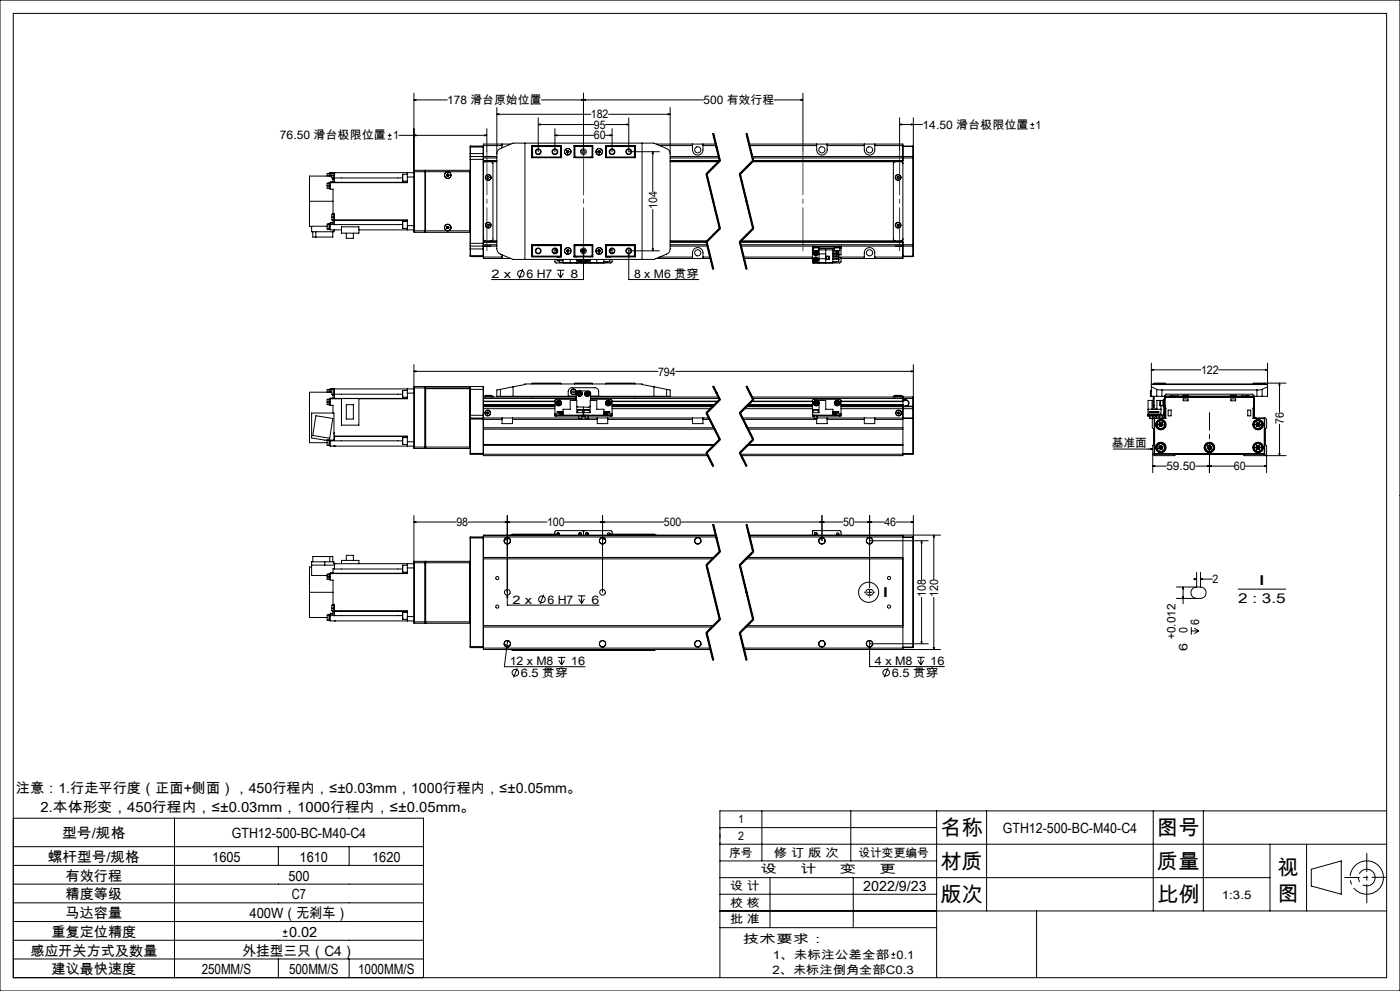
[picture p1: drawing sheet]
<svg xmlns="http://www.w3.org/2000/svg" width="420mm" height="297mm" viewBox="0 0 420 297" stroke-linecap="round" stroke-linejoin="round" font-family="sans-serif">
<g fill="none" stroke="#000" stroke-width=".3">
<path d="M0 0h420v297h-420zM4 4h412v289h-412zM124.2 29.9l.6-.1v.3zM124.2 29.9h10M124.2 27.9v41.3M146 38.6v6.9M149 34.3l.6-.2v.3zM149 32.2v42.4l.3 .9 .5 .5 4.1 1.7h42.3l4.4-1.9 .4-1.2v-42.4M149 34.3h28.2M161.5 37.3l.6-.2v.4zM161.5 37.3h16.6M161.5 35.3v10.2"/>
<path d="M166.5 38.6v6.9M174.4 29.8l.6 .1-.6 .2zM175 29.9l.6-.1v.3zM175 27.9v17.6M181.6 37.3h7M182.6 34.3h18.4M183.6 38.6v6.9M188 37.1l.6 .2-.6 .2zM188.6 35.3v10.2h9.2M200.4 34.1l.6 .2-.6 .1zM211.1 29.9h-48.6M214 40l2 8.2"/>
<path d="M214.1 40l2 8.1M224 40l2 8.2-4 4 4 16.3-4 4 2 8.1M224.1 40l2 8.1M232.3 29.9h8.6M240.3 29.8l.6 .1-.6 .2zM240.9 27.9v17.6M269.9 37.3l.6-.2v.4zM269.9 37.3h6.9M269.9 35.3v10.2M273.4 37.1l.6 .2-.6 .2zM274 35.3v11.8M309.1 38.4h1.2"/>
<path d="M309.1 37.3h1.2M309.7 36.8v1.1M98.1 55.7v.8h.8M98.1 55.7h1M98.7 54.9h-.6v.8M98.7 52h-.6v.8M98.9 54.8v1.7h.2M98.9 51.9v.9M99.1 54.6v.1M99.1 54.8h-.4v1.7M99.1 51.9h-.4v.9M99.1 54.7v2h.8v7.3"/>
<path d="M99.1 54.6h23.1M99.6 52.8h-6.7v7.5M99.6 52.6v.8h.5M99.6 52.6h.7M99.9 53.8v.7l-.8 .1M99.9 53.4v.4M99.9 51.7v.1M99.9 53.8h.4M100.1 51.7v1.7h.2M100.1 51.8h-.5v.8M100.3 54.6h.1M100.3 53.3v1.3"/>
<path d="M100.3 51.7v1.6M100.3 51.7h.1M100.3 53.3h20.5M116.3 41.7h1.2M116.3 40.6h1.2M116.9 40v1.1M119.7 40.6h26.3M120.8 52.2v2.1M120.8 52.2h1.4M120.8 54.3h1.4M122.2 51.7v1.4M122.2 53.1v1.6h-23.1"/>
<path d="M122.2 53.1h2M124.2 40.6l.6-.2v.3zM124.2 51.7h-25.1v1.1M124.3 51v18.6M124.3 51l-.1 .5h16.8M124.3 51h3.2M127.5 51v18.6M127.5 51l.1 .1M127.6 51.1v18.4M127.6 51.1h.1M134 52.3l.1 .4M134.1 52.7l.3 .1"/>
<path d="M134.3 52.1l.3 .2M134.3 52.1l-.3 .2M134.6 52.3l.1 .3M134.7 52.6l-.3 .2M141 51.5v-.5h-13.4v18.6M141 51.5v17.7M141 51.1h.1M141 47v.8M141 46v1M141 47.8v25.1M141 47.8h4M141 46h4"/>
<path d="M141 44.1h4M141.1 46.9v26.9M141.1 43.8v3.1M141.1 43.8l-.1 2.2M141.1 46.9h7.9M141.1 43.8h3.9M141.1 46.9l-.1 .1M145 46.9v26.9M145 43.8v3.1M145 46.9v.1M145 43.8h.1M145 46.9h.1"/>
<path d="M145 47v.8M145 47.8v25.1M145 48.1h4M145 43.6h5.6M145 47.3h4M145.5 40.4l.5 .2-.5 .1zM145.5 46.9h1.7M146.3 52.9h.3l.2 .3-.2 .3h-.3l-.1-.3zM147.3 48.5l.6 .4v22.8l-.2 .3-.4 .2M149 48.5h-3.4l-.4 .1-.2 .4M149 46.1l.3-.9 .5-.5 4.1-1.8h42.3l4.1 1.8 .5 .5 .2 .9M150.6 43.2v1.1"/>
<path d="M153.2 43.2h-8.2v3.7M157.5 42.9v34.8M159.5 43.7h8.9v3.6h-8.9zM159.5 46.9h.1M159.6 43.8v3.5M159.6 43.8h8.8M159.6 43.8l.2 .1M159.8 43.9h8.4M159.8 43.9v3.2M159.8 47.1l-.2 .1h8.8M159.8 47.1h8.4M166.5 40.6l.6-.2v.3z"/>
<path d="M166.5 40.6h11.6M168.2 43.9v3.2M168.2 43.9l.1-.1v3.4l-.1-.1M170 45.6l.3 .2M170 45.3v.3M170.3 45.2l.3 .1M170.3 45.2l-.3 .1M170.6 45.3v.3M170.6 45.6l-.3 .2M172.2 43.7l.1 .1M172.2 43.7h5.6v3.6h-5.6zM172.2 43.8h5.6"/>
<path d="M172.2 47.2h5.6M172.3 43.8v3.4l.2-.1M172.3 43.8l.2 .1M172.5 43.9h5.1M172.5 43.9v3.2M172.5 47.1h5.1M177.6 43.9l.2-.1v3.4l-.2-.1M177.6 43.9v3.2M179.5 45.6l.2 .2M179.5 45.3v.3M179.8 45.2l.3 .1M179.8 45.2l-.3 .1"/>
<path d="M180.1 45.3v.3M180.1 45.6l-.4 .2M181.6 40.6h2M181.7 43.7h8.9v3.6h-8.9zM181.7 43.8h8.8M181.9 43.9l-.1-.1v3.4l.1-.1M181.9 43.9h8.4M181.9 43.9v3.2M181.9 47.1h8.4M182.3 43.7v.1M183 40.4l.6 .2-.6 .1zM190.3 43.9v3.2"/>
<path d="M190.3 47.1l.2 .1h-8.8M190.5 43.8v3.5M190.5 46.9h.1M190.5 43.8l-.2 .1M192.6 42.9v34.8M195.8 45.5l.2 .6h-.3zM195.8 45.5v11.9M196.8 43.2h17.9M197.9 43.6h9.9M201 48.5h14.7M201 46.9h14.6M201 48.1h14.9"/>
<path d="M201 47.3h14.7M207.8 43.2a3.2 3.2 0 0 0 .4 2.8 1.56 1.56 0 0 0 1.7 .4 1.56 1.56 0 0 0 1-1.5v-1.7M210.9 43.6h3.9M211.8 52.2l4 16.3M212.1 52.1l4 16.3M213.8 40l2 8.2M215.8 48l-4 4M216 48.2l-4 4 4 16.3-4 4 2 8.1M216.1 48.3l-4 4M221.8 52.2l4 16.3M222.1 52.1l4 16.3M223.8 40l2 8.2"/>
<path d="M224.7 43.2h46.2v34.3h-18.6M224.8 43.6h20.2M225.6 48.5h44.7l.6 .5M225.6 46.9h48.3M225.7 47.3h48.2M225.8 48l-4 4M225.9 48.1h45M226.1 48.3l-4 4M245 43.2a3.2 3.2 0 0 0 .5 2.8 1.56 1.56 0 0 0 1.7 .4 1.56 1.56 0 0 0 .9-1.5v-1.7M248.1 43.6h11.2M259.3 43.2a3.2 3.2 0 0 0 .5 2.8 1.56 1.56 0 0 0 1.7 .4 1.56 1.56 0 0 0 .9-1.5v-1.7M262.4 43.6h8.5"/>
<path d="M268.6 48.5l-.6 .4v22.8l.6 .5M268.7 46.9h1.7M269.3 52.9h.4l.1 .4-.3 .2-.3-.1-.1-.3zM270.9 43.8h3M270.9 43.9h3M273.9 47.3h.1M273.9 46.9v.4M273.9 46.9l.1 .2M273.9 43.8v.1M273.9 43.9v3M273.9 47.3v26M274 47.1v.2"/>
<path d="M274 47.3v26M92.9 60.3v7.6h.6M92.9 60.3h7M93.8 69.5v1.5h6v-1.5M94.8 69.5v1.5M98.1 67.8h-4.6v1.7h6.7v-.6M98.7 67.1h-.6v1.6h.6M98.9 67.1v1.7M99.1 66.9v.4M99.1 67.3v1.6h3.3M99.1 67.1h-.4v1.7h.4M99.1 67.3h21.7"/>
<path d="M99.6 65.1v.8h22.6v1.7M99.6 65.1h.7M99.9 64h.4v1.1M99.9 64v.3M99.9 66.1v.8h-.8M99.9 65.9v.2M99.9 66.7h-.8v.2M99.9 66.1h.4M100.1 64.3h-.5v.8M100.3 64.2h-.2v1.7M100.3 65.1v.9M100.3 67.3h.1"/>
<path d="M100.3 66v1.3M100.3 68.9h.1M100.3 66h21.9M102.4 68h5.3v1.9h-5.3zM103.9 69.9v1.5h2.1v-1.5M107.7 68.9h16.5M120.8 66.4v2M120.8 66.4h1.4M120.8 68.4h1.4M122.2 67.6v1.3M122.2 67.6h2M124.2 69.2l.1 .4"/>
<path d="M124.2 69.2h16.8M124.3 69.6h3.2M127.6 69.5h.1M127.6 69.5v.1M127.6 69.5l-.1 .1M127.6 69.6h13.4M134.1 68.4l.2 .1M134.1 68v.4M134.3 67.9l.3 .1M134.3 67.9l-.2 .1M134.6 68v.4M134.6 68.4l-.3 .1"/>
<path d="M141 69.2v.4M141 69.5v.1M141 72.9v.8M141 73.7v.9M141 74.6l.1 2.3M141 76.6h4M141 72.9h4M141 73.7l.1 .1M141 74.6h4M141.1 73.8v3.1M141.1 73.8h7.9M141.1 76.9h3.9"/>
<path d="M145 73.8v3.1M145 71.6l.5 .6h3.5M145 73.7h.1M145 72.9v.8M145 73.8v3.7h8.2M145 72.5h4M145 77h5.6M145 73.3h4M145 73.7v.1M145 76.8v.1M145.5 73.8h1.7M146.2 67.4l.2-.2 .3 .1 .1 .3-.3 .2-.3-.1z"/>
<path d="M150.6 76.4v1.1M159.5 73.4h8.9v3.6h-8.9zM159.5 73.8h.1M159.6 73.4v3.5M159.6 76.9h8.8M159.8 76.8h8.4M159.8 73.6v3.2M159.8 73.6h8.4M159.8 76.8l-.2 .1M166.5 77.7v.8l.3 .3h8M166.5 74.5v1.4M166.8 75.1h.4"/>
<path d="M166.8 74.6v.5M167.1 77.7v.2M167.1 77h.1M167.1 75.2v.3M167.1 77.7v.4h1.8M167.1 75.2h.1M167.3 78.1h.4M167.8 76.9v.1M167.8 78.1v.6h1.1M168.2 73.6v3.2M168.2 73.6l.1-.1v3.4l-.1-.1M168.4 73.5h-8.8l.2 .1"/>
<path d="M168.9 77.7v1.1h12.3v-1.1M170 75.3l.3 .2M170 75v.3M170.3 74.9l.3 .1M170.3 74.9l-.3 .1M170.6 75v.3M170.6 75.3l-.3 .2M171.1 77.7v1.1M172.2 73.4h5.6v3.6h-5.6zM172.2 76.9h5.6M172.2 73.5h5.6M172.3 76.9l-.1 .1"/>
<path d="M172.5 73.6l-.2-.1v3.4M172.5 76.8h5.1M172.5 73.6v3.2M172.5 73.6h5.1M172.5 76.8l-.2 .1M172.8 76.9v.1M172.9 76.9v.1M173 77.7v1.1M173.1 78h.1M173.1 78h1.6M173.1 77.7v.3M173.3 78a.76 .76 0 0 0 .9 .5 .76 .76 0 0 0 .6-.8 .76 .76 0 0 1-.6 .9 .76 .76 0 0 1-.9-.6z"/>
<path d="M173.5 76.9v.1M173.7 78l.2 .2M174 78l-.1 .2M174.2 78l.1 .1M174.3 78.1l-.4 .1M174.3 78v.1M174.6 75.3l.1 .2M174.6 75.1h.1M174.7 78h.1M174.7 75.1h-.1M174.7 75v.1M174.7 77.7v.3"/>
<path d="M174.8 74.9h.5M175 76.1l.2 .6h-.3zM175 74.3v9.5h-27.5M175.3 77.7a.78 .78 0 0 0 .6 .9 .78 .78 0 0 0 .9-.6 .77 .77 0 0 1-.9 .6 .77 .77 0 0 1-.6-.9zM175.4 78h.1M175.4 75.1h.1M175.4 75v.1M175.4 77.7v.3M175.4 75.3l-.1 .2M175.4 78h1.5M175.7 78v.1M175.7 78.1l.4 .1"/>
<path d="M175.8 78l-.1 .1M176.1 78v.2M176.4 78l-.3 .2M176.6 76.9v.1M176.9 78h.1M177 77.7v.3M177.1 77.7v1.1M177.2 76.9v.1M177.6 73.6l.2-.1v3.4l-.2-.1M177.6 73.6v3.2M179 77.7v1.1M179.5 75.3l.2 .2"/>
<path d="M179.5 75v.3M179.8 74.9l.3 .1M179.8 74.9l-.3 .1M180.1 75v.3M180.1 75.3l-.4 .2M181.7 73.4h8.9v3.6h-8.9zM181.7 76.9h8.8M181.7 73.5h8.8l-.2 .1M181.9 73.6l-.1-.1v3.4l.1-.1M181.9 76.8h8.4M181.9 73.6v3.2M181.9 73.6h8.4"/>
<path d="M182.3 76.9v.1M182.3 78.4v.3h-1.1M182.9 75.1h.3M183 77h.1M183 77.9v-.2v.7h-1.8M183.2 75.1h-.3M183.2 74.6v.5M183.6 77.7v.8l-.3 .3h-8M183.6 74.5v1.4M188.6 76.1l.2 .6h-.3zM188.6 74.3v9.5h21.1M188.6 75.2h9.2"/>
<path d="M190.3 73.6v3.2M190.3 76.8l.2 .1M190.5 73.4v3.5M190.5 73.8h.1M195.7 74.6h.3l-.2 .6zM195.8 62.8v12.4M196.8 77.5h16.3M197.9 77h9.9M201 72.2h11.2M201 72.5h10.9M201 73.8h11.3M201 73.3h11.2"/>
<path d="M207.8 77.5a3.2 3.2 0 0 1 .4-2.9 1.58 1.58 0 0 1 1.7-.3 1.58 1.58 0 0 1 1 1.5v1.7M210.9 77h2.1M211.8 72.5l2 8.2M212.1 72.4l2 8.2M215.8 68.3l-4 4M216.1 68.6l-4 4M221.8 72.5l2 8.2M221.9 72.5h49M222.1 72.4l2 8.2M222.1 73.3h51.8M222.2 73.8h51.7M223.1 77h20.6"/>
<path d="M223.2 77.5h20.5M225.8 68.3l-4 4M226.1 68.6l-4 4M243.7 74h.5M243.7 74v.5M243.7 74.5v4.3h6.2v-3.9M243.7 73.8v.2M243.7 74.9h.4M243.7 74.5h.4M244 74l.1 1.1M244.1 75.1h.9M244.1 75.1h1.5"/>
<path d="M244.2 73.8v.2M244.2 74h7.6M244.3 77.7l.1 .4M244.3 77.7l.8 .3M244.3 76l.4 .2M244.4 75.1a.77 .77 0 0 0-.4 1.1 .77 .77 0 0 0 1 .3 .77 .77 0 0 0 .4-1M244.4 75.6l-.1 .4M244.4 75.6l.7 .5M244.4 78.1l.4 .1M244.4 75.1a.74 .74 0 0 0-.4 1 .74 .74 0 0 0 1 .4 .74 .74 0 0 0 .4-1M244.7 77.4l.3 .1M244.7 77.4l-.4 .3"/>
<path d="M244.7 77.4l.1 .8M244.8 75.4l.3 .2M244.8 75.4l-.4 .2M244.8 75.4l-.1 .8M245 75.1l.4 .4M245 77.5l.1 .5M245 77.5l-.6 .6M245.1 75.1l.3 .4M245.1 76.1l-.4 .1M245.1 75.6v.5M245.1 75.6l-.8 .4M245.1 78l-.3 .2"/>
<path d="M245.6 75.1h-.6M245.6 74.3v.8M245.6 74.9l4.8 .1M245.6 74.5h4.8M245.7 74v.3h-1.7M245.7 74.9v3.9M245.7 76.1h2M245.7 77.5h2M247.7 74.9v3.9M247.8 76.8h.9v.9h-.9zM249.9 75.5h1.7v.4M249.9 76.2h1.7v.5h-1.7"/>
<path d="M249.9 77h1.7v.4h-1.7M249.9 77.7h1.7M249.9 75.9h1.7M250.3 74v.3h1.7M250.4 75.1h1.5M250.4 74.3v.8M250.9 77.4l.1 .3 .3-.2 .3 .2M250.9 75.1v.4M250.9 76.7v.3M250.9 78.4v.3h-1M251.1 75.5h.4M251.2 77.5h.2"/>
<path d="M251.6 75.9l-.2 .3-.4-.3-.1 .3M251.6 75.7v.2M251.6 77.7v.2M251.6 77.3h.7v1.3l-.3 .2h-8.1M251.6 77.7v.7h-1.7M251.6 77h7.7M251.8 74h.5M251.8 73.8v.2M251.9 74.3v.8M251.9 74.5h.4M252 74v.3M252.3 74v.5"/>
<path d="M252.3 73.8v.2M252.3 74.5v1.9h-.7M259.3 77.5a3.2 3.2 0 0 1 .5-2.9 1.58 1.58 0 0 1 1.7-.3 1.58 1.58 0 0 1 .9 1.5v1.7M262.4 77h8.5M268.7 73.8h1.7M269.1 67.4l.3-.2 .3 .1v.3l-.2 .2-.3-.1zM270.9 71.6l-.5 .6h-48.2M270.9 76.8h3M270.9 76.9h3M273.9 73.3h.1M273.9 73.3v.5M273.9 76.8h.1"/>
<path d="M273.9 76.8v.1M273.9 73.8v3M274 73.3v.3M274 73.6l-.1 .2M274 76.8l-.1 .1M274 73.6v3.2M156.8 80.6l-1.1 2.9M167 81h2.3M167.3 81.9l.9 1.4M168.2 81v2.3M169 81.9l-.8 1.4M98.7 119.6v1.7h.4"/>
<path d="M98.7 116.8h-.6v.7M98.9 119.6v1.7M98.9 116.7v.8M99.1 119.4v.1M99.1 119.6l-1 .1v.8M99.1 116.7h-.4v.8M99.1 119.4h23.1M99.1 119.5v2h.8v2.3M99.1 119.5h3.3M99.6 117.5h-6.7v15.2h5.2M99.9 118.5v.8l-.8 .1M99.9 118.2v.3"/>
<path d="M99.9 116.6h.1M99.9 118.5h.4M100.1 116.5v1.7M100.1 116.6h-.5v1.6h.7M100.3 119.4h.1M100.3 118.1v1.3M100.3 116.6v1.5M100.3 116.5v.1M100.3 118.1h20.5M102.4 119.4h5.3v8h-5.3zM120.8 117v2.1M120.8 119.1h1.4"/>
<path d="M120.8 117h1.4M122.2 116.6v1.2M122.2 117.8v1.7h-14.5M122.2 117.8h2M124.2 116.6h-25.1v.9M124.2 111.3l.6-.2v.3zM124.2 109.3v24.7M124.2 111.3h73.2M124.3 115.8v18.6M124.3 115.8l-.1 .5h16.8M124.3 115.8h3.2M127.5 115.8l.1 18.5"/>
<path d="M127.5 115.8v18.6M141 116.3v18.1M141 116.3v-.5h-13.4v.6l13.4 .1h-13.4l.1 17.9M141 116.7h4M141 116.7v7.8M141.1 115.8v9.5M141.1 115.8l-.1 .9M141.1 115.8h3.9M145 115.8v9.5M145 115.8v.9M145 116.7v2.7M145 118.7h.6"/>
<path d="M145 119h27.9M145 119.4h27.9M145 119.4v2.3M145.7 118.5h.1M145.6 118.5h1.7M145.6 118.7h1.7M145.6 118.5v.5M145.7 118.7h1.6M145.7 118.5h1.6M147.3 118.5h.1M147.3 118.7h.6v.3M147.3 118.5v.5"/>
<path d="M150.1 118.8h20.4v-1.5a1.21 1.21 0 0 1 1.1-1.1h6.9a1.14 1.14 0 0 1 1.1 1.1v1.5h20.4M150.1 116.7l-1.1 .2v1.9h1.1M150.1 116.7v2.1M153.9 115.9v2.9M153.9 115.9l3.6-.7v-.1h35.1v.1l3.6 .7M153.9 115.9l-3.8 .8M159.6 115h8.7M159.6 115v.1M159.6 118.8v.2M168.3 115v.1M170.5 118.7h2.4M172.3 115h5.5"/>
<path d="M172.3 115v.1M172.9 119.7h-6.2l-.2 .3v4M173.5 117.9l.1 .4M173.5 117.9l.4 .1M173.6 118.3l.4 .1M173.8 117.5l-.3 .4M173.8 117.5l.4 .2M173.8 117.5l.2 .9M173.9 118l-.3 .3M173.9 118l.4 .1M174.2 117.7l.1 .4M174.2 117.7l-.3 .3"/>
<path d="M174.3 118.1l-.3 .3M175.8 117.9l.1 .5M175.8 117.9l.8 .2M175.9 118.4l.4 .1M176.1 117.6l-.3 .3M176.1 117.6l.4 .2M176.1 117.6l.1 .4M176.2 118l-.3 .4M176.2 118l.1 .5M176.5 117.8l.1 .3M176.5 117.8l-.3 .2M176.6 118.1l-.3 .4"/>
<path d="M177.1 119.7h6.3l.2 .3v4M177.1 119.4h38.7M177.2 119h38.3M177.2 118.7h2.4M177.8 115v.1M181.8 115h8.7M181.8 115v.1M190.5 115v.1M190.5 118.8v.2M196.2 115.9v2.9M196.2 115.9l3.8 .8M200 116.7l1 .2v1.9h-1"/>
<path d="M200 116.7v2.1M202.7 111.3h71.3M213.8 115.9l2 3.9M214 115.8l2 4-4 4 4 7.9-4 4 2 4M214.1 115.7l1 2M215.1 117.7l1 2zM215.8 119.6l-4 4M216.1 119.9l-4 4M223.8 115.9l2 3.9M224 115.8l2 4-4 4 4 7.9-4 4 2 4M224.1 115.7l2 4M225.5 119h48.4"/>
<path d="M225.7 119.4h48.2M225.8 119.6l-4 4M226.1 119.9l-4 4M268.6 118.5h.1M268.6 118.7h-.6v.3M268.6 118.5h1.7M268.6 118.5v.5M268.6 118.7h1.7M270.3 118.5h.1M270.3 118.7h.6v3.1M270.3 118.5v.5M270.9 119.8h.8"/>
<path d="M270.9 119.9h.8M271.7 119.8a.97 .97 0 0 1 1 .9 .97 .97 0 0 1-.7 1M271.7 119.9a.9 .9 0 0 1 .9 .9 .9 .9 0 0 1-.9 .9M271.7 119.8v.1M273.4 111.1l.6 .2-.6 .1zM273.9 119v.4M273.9 119.4v2.3M274 109.3v26.7M345.1 118.8h.1M345.2 117.2h.1M345.2 117.3l-.1 1.5M345.2 117.3v1.5"/>
<path d="M345.2 117.2v.1M345.2 117.2h.2M345.4 110.8l.6-.1v.3zM345.4 108.8v10M345.4 110.8h14.9M345.4 115.1h34.9M345.4 115.2h34.9M345.4 115.9l1.6 .8M346 118.8v2.7M346.3 115h3.4M346.3 115v.1M346.3 118.8v2.7"/>
<path d="M347 116.7l1.6 .2M347 118.8h1.6M347 118.8h-1.8M347 116.7v2.1M348.6 118.8h.8M348.6 116.9h28.5M348.6 116.9v1.9M349.1 119.9h-.2v1.8h.2M349.4 119.7h-.3v.4M349.4 118.8l.4-.7h26l.5 .7M349.4 118.8v4.1M349.5 118.7h26.7v.4"/>
<path d="M349.5 118.7v.4M349.5 119.4v2.3M349.7 115v.1M349.8 119.1l-.3 .3M349.8 119v.1M349.8 119l-.3 .2v.2M349.8 119h26M349.8 119.1h26M351 119v-.3h.5v.3M353.3 118.7h.1M354.9 118.5h.1M354.8 118.7h.1"/>
<path d="M354.8 118.7h1.8M354.8 118.5v.2M354.9 118.5h1.6M355 119.6h1.4v.5h-1.4zM356.6 118.5h.1M356.6 118.7h-.1M356.6 118.5v.2M365.6 110.8h14.7M369.1 118.7h.1M369.1 118.7h1.7M369.1 118.5h1.1M369.1 118.5v.2"/>
<path d="M369.3 119.6h1.4v.5h-1.4zM370.2 118.5h-1.1M370.2 118.5h.6M370.8 118.7h.1M370.8 118.5v.2M372.4 118.7h.1M374.1 119v-.3h.6v.3M375.8 119.1l.3 .3M375.8 119v.1M375.8 119l.4 .2-.1 .2M376 115h3.4M376 115v.1"/>
<path d="M376.1 119.4v2.3M376.3 118.8h.8M376.3 118.8v4.1M377.1 118.8h1.5M377.1 116.9v1.9M378.6 116.7l-1.5 .2M378.6 116.7v2.1M379.3 114.8l.1 .2M379.4 115v.1M379.7 110.7l.6 .1-.6 .2zM380.3 108.8v10h-1.7M380.3 115.9l-1.7 .8"/>
<path d="M383.9 114.8l.1 .6h-.3zM383.9 114.8v8.8M385.8 114.8l-9.8 .2M94.8 124.6l5 .8-.9 5.9-5.1-.8zM98.1 120.5v.7h.6M98.1 131.9v1.6h.8M98.1 120.5h1M98.7 131.9v1.6M98.9 131.9v1.7h.2M99.1 131.9v.2M99.1 132.1v1.6h25.1M99.1 132.1h21.7"/>
<path d="M100.1 133.7h.1M100.2 129.7v.3M100.2 131.9v-8.1h-6.7v7.5l3.9 .6h2.9v-1.2h21.9v1.7M100.3 133.7h.1M100.3 130.8h21.9M103.9 121.3h2.1v4.3h-2.1zM120.8 131.2v2M120.8 133.2h1.4M120.8 131.2h1.4M122.2 132.4v1.3M122.2 132.4h2M124.2 134l.1 .4"/>
<path d="M124.2 134h16.8M124.3 134.4h3.2M127.6 134.3l.1 .1M127.6 134.3l-.1 .1M127.7 134.4h13.3M141 124.5v.9M141 124.5h4M141 125.7h4M141 134.3v.1M141 135.9h4M141 125.4l.1 10.8M141.1 125.3v10.9"/>
<path d="M141.1 125.3h3.9M141.1 136.2h3.9M141.1 125.3l-.1 .1M145 125.3v10.9M145 125.3v.1M145 121.7v.2M145 121.3v.1M145 121.9v2.6M145 124.5v.8M145 125.3v11.3h67.3M145 125.7h5.6M145 128.2h69.1"/>
<path d="M145 125.3h5.6M145 128.6h69.4M145 133.2h69.5M145 133.5h69.2M145 121.3h21.5M145 121.2h21.5M145 120.4h21.5M145 121.7h21.5M145 121.9h21.5M145 122.5h21.5M146.1 123.6l.3-.2 .2 .2v.4l-.3 .1-.3-.2zM150.6 125.3h3.1"/>
<path d="M150.6 125.3v1.7h3.1v-1.7M153.7 125.7h25.5M153.7 125.3h19.9M166.5 120.3h-21.5h21.5M166.5 124.4v.3h.4M166.5 124.4h.4M166.5 124v.4M166.5 124h2.4M166.9 124.4h7.7M166.9 124.7h7.7M166.9 124.4v.3M167.3 120.6v.4"/>
<path d="M167.3 121l.3 .2M167.3 120.6l.3 .2M167.6 120.4l.4 .2M167.6 120.4l-.3 .2M167.6 120.4v.4M167.6 120.8l.4 .2M167.6 120.8l-.3 .2M167.6 120.8v.4M168 121l-.4 .2M168 120.6v.4M168 120.6l-.4 .2M168.9 124.4v-1.7h2.2v-2.7h1.9v3.7h4.1v-3.7h1.9v2.7h2.2v1.7"/>
<path d="M168.9 124.1h-1.1v.1h1.1M168.9 123.4h-1.8l1.8 .1M172.8 120l.1-2.4 .5-.5 3.6 .2 .2 .4-.1 2.3M173.3 122.8v.1M173.3 122.8h1.5M173.3 122.9v.8M173.6 125.3h.9M173.6 124.7v.6M174.5 124.7v.6M174.5 125.3h1.1M174.6 124.7h.4M174.6 124.4h.9"/>
<path d="M174.6 124.4v.3M174.8 122.8v.1M174.8 122.9v.8M175 124.7h.5M175 122v2.7M175.3 122.8h.1M175.3 122.9h1.5M175.3 122.9v.8M175.3 122.8h1.5M175.5 124.4h7.7M175.5 124.7h7.7M175.5 124.4v.3"/>
<path d="M175.6 125.3h.1M175.6 124.7v.6M175.6 125.3l.1 .1M175.7 125.3h.8M175.7 125.4h.1M176.5 125.3l-.7 .1M176.5 125.3h2.7M176.5 124.7v.6M176.8 122.9h.1M176.8 122.9v.8M177.1 121.7l-.5 .4-3.6-.3M179.2 125.3h3.1"/>
<path d="M179.2 125.3v1.7h3.1v-1.7M181.2 124.1h1.1v.1h-1.1M181.2 123.4h1.8l-1.8 .1M181.2 124h2.4M182.1 120.6v.4M182.1 120.6l.4 .2M182.1 121l.4 .2M182.3 125.7h25.5M182.3 125.3h25.5M182.5 120.4l.3 .2M182.5 120.4l-.4 .2M182.5 120.4v.4"/>
<path d="M182.5 120.8l-.4 .2M182.5 120.8v.4M182.5 120.8l.3 .2M182.8 120.6v.4M182.8 120.6l-.3 .2M182.8 121l-.3 .2M183.2 124.4h.4M183.2 124.4v.3M183.6 124.4v.3h-.4M183.6 124v.4M183.6 120.3h31.8M183.6 121.2h30.9"/>
<path d="M183.6 120.4h31.7M183.6 121.7h30.4M183.6 121.9h30.2M183.6 122.5h29.7M183.6 120.3h31.9M207.8 125.3h3.1M207.8 125.3v1.7h3.1v-1.7M210.9 125.7h2M210.9 125.3h1.8M211.8 123.8l4 8M211.8 135.8l2 4M212.1 123.7l4 7.9"/>
<path d="M212.1 135.6l2 4M212.1 136.1l-67.1 .1M214.4 121.3l-30.8 .1M215.8 131.6l-4 4M216.1 131.9l-4 3.9M221.8 123.8l4 8M221.8 135.8l2 4M222.1 123.7l4 7.9M222.1 135.6l2 4M222.1 136.1h51.8M222.7 125.3h21.6M222.9 125.7h22.1"/>
<path d="M223.2 122.5h20.5M223.8 121.9h19.9M224 121.7h19.7M224.2 128.2h46.7M224.2 133.5h46.7M224.4 128.6h46.5M224.4 121.4h19.3M224.5 133.2h46.4M224.5 121.2h19.2M225.4 120.4h18.3M225.4 120.3h18.3M225.5 120.3h18.2"/>
<path d="M225.8 131.6l-4 4M226.1 131.9l-4 3.9M243.7 124.4h.5M243.7 123.7h2v-3.7h2v2.7h2.2v1.7M244 122.8h.1M243.9 122.9h1.6M243.9 122.9v.8M244 122.8h1.5M244.2 124.4h7.6M244.2 124.4v.3M244.2 124.7h7.6M244.3 125.3h.8"/>
<path d="M244.3 124.7v.6M244.4 120.9l.4 .3M244.5 120.5l-.1 .4M244.5 120.5l.4 .3M244.9 120.8l-.5 .1M244.9 120.8l-.1 .4M244.9 120.8l.3 .3M245 120.4l.3 .3M245 120.4l-.5 .1M245 120.4l-.1 .4M245.1 125.3h3M245.1 124.7v.6"/>
<path d="M245.2 121.1l-.4 .1M245.3 120.7l-.1 .4M245.3 120.7l-.4 .1M245.5 122.9h.1M245.5 122.9v.8M248.1 125.3v1.7h-3.1v-1.6M248.1 125.7h11.2M248.1 125.3h11.2M249.9 124.1h1v.1h-1M249.9 123.4h1.7l-1.7 .1M249.9 124h2.4M250.8 120.6v.4"/>
<path d="M250.8 120.6l.3 .2M250.8 121l.4 .2M251.1 120.4l.4 .2M251.1 120.4l-.3 .2M251.1 120.4v.4M251.1 120.8l-.3 .2M251.1 120.8l.4 .2M251.1 120.8l.1 .4M251.5 120.6v.4M251.5 120.6l-.4 .2M251.5 121l-.3 .2M251.8 124.4h.5"/>
<path d="M251.8 124.4v.3M252.3 120.3h18.6M252.3 124.4v.3h-.5M252.3 124v-3.9l-.2-.4h-8l-.4 .3v4.7h.5M252.3 124v.4M252.3 121.3h18.6M252.3 121.2h18.6M252.3 120.4h18.6M252.3 121.9h21.6M252.3 122.5h21.6M259.3 125.3h3.1M259.3 125.3v1.7h3.1v-1.7"/>
<path d="M262.4 125.7h8.5M262.4 125.3h11.5M269.2 123.7l.3-.2h.3l.1 .4-.2 .2-.4-.1zM270.9 121.3v.1M270.9 121.8v14.8h-48.5M270.9 120.3h.1M270.9 121.8h.1M270.9 125.4h3M270.9 136h3M270.9 121.8h.8M271.7 121.7h-19.4M271.7 121.7v.1"/>
<path d="M272 121.7h1.9M272 121.7l-.3 .1M273.9 136h.1M273.9 136v.1M273.9 125.3v.1M273.9 121.7l.1 .1M273.9 121.7v.2M273.9 121.9v.6M273.9 122.5v2.8M273.9 125.4v10.6M274 136l-.1 .1M274 121.8l-.1 .1"/>
<path d="M274 121.8l-.1 .7M334 134.6h11.8M344.4 122.7h3.9M344.5 124.1h3.7v.1h-3.7zM344.8 124.4h-.5v.3h.5M344.8 124.4h3.9M344.8 123.4l.7 .1zM344.8 124.7h1.1M344.8 124.4v.3M344.9 125.3h.9M344.9 124.7v.6M345.2 134.4l.6 .2-.6 .1z"/>
<path d="M345.8 123.4l.4 .1zM345.8 124.7v.6M345.8 139.7l.6-.2v.3zM345.8 139.7h4.1M345.8 136.1l.5 .5h6.1l.4-.5M345.9 124.7h.9M345.9 124.4v.3M346 121.5v.6h.3v-.6M346 121.5h.3M346.3 125.4h.1M346.3 136h.1M346.3 136l.1 .1"/>
<path d="M346.3 125.4v10.6M346.4 136v.1M346.4 136.1h32.9M346.4 125.4h3.3M346.4 136h32.9M346.4 125.4v10.6M346.5 123.4l.4 .1zM346.8 124.7h1.9M346.8 124.4v.3M346.9 124.7v.6M347.2 123.4l.5 .1zM347.6 127.1l.2 .7"/>
<path d="M347.6 127.1l.7 .1M347.7 134.4l.5 .4M347.7 133.7v.7M347.7 133.7l.6 .4M347.8 124.7v.6M347.8 127.8l.7 .1M348 126.6l-.4 .5M348 126.6l.7 .1M348 126.6l.3 .6M348.1 120v1.6M348.1 121.6h.8M348.1 120h.8"/>
<path d="M348.3 127.2l.6 .2M348.3 127.2l-.5 .6M348.3 127.2l.2 .7M348.3 134.1l-.1 .7M348.3 134.1l.5 .4M348.3 120h-1.2v2.6h-1.5v-2.6h-1.2v4.4M348.3 121.6v2.8M348.3 133.5l-.6 .2M348.3 133.5l.6 .4M348.3 133.5v.6M348.7 124.4v.3M348.7 126.7l.2 .7"/>
<path d="M348.7 126.7l-.4 .5M348.8 134.5l-.6 .3M348.9 133.9l-.1 .6M348.9 133.9l-1.2 .5M348.9 127.4l-.4 .5M349.1 124l-.4 .4M349.1 124h.3M349.1 120.1h.3M349.1 120.1v3.9M349.4 124.3v.3M349.4 124.2l-.7 .5M349.4 124.6l-.5 .7"/>
<path d="M349.4 122.9v1.4M349.4 121.9l.2 .6M349.4 124.4v.2M349.4 122.9v1.5M349.4 124.6h.2M349.4 122.9h.2M349.5 124.6l-.5 .7M349.5 122v.9M349.5 121.7l.1 .1M349.5 121.7l-.1 .2M349.6 122.9v.1M349.6 121.8l.1 .7"/>
<path d="M349.6 121.8l-.2 .1M349.6 122.9v1.7M349.6 124.6h.1M349.6 125.3l.1 .1M349.6 122.5h.1M349.6 125.3h-3.5l-.4 .4v2.5l.4 .4v4.6l-.3 .3v8.2M349.6 122.5v2.8M349.7 122.5v2.9M350.4 122.9h.9v1.7h-.9zM352.8 136.2h20.1M358.7 139.7h11.4M362.2 134.3l.4 .5"/>
<path d="M362.2 139.5l.6 .2-.6 .1zM362.4 133.6l-.2 .7M362.4 133.6l.9 1M362.8 139.7l.6-.2v.3zM362.8 138v3.7M363 133.5l.5 .5M363 133.5l-.6 .1M363 133.5l-.4 1.3M363.3 134.6l-.7 .2M363.5 134l-.2 .6M363.5 134l-1.3 .3M372.8 136.1l.5 .5h12.5"/>
<path d="M373.7 139.7h6.3M374.3 122.9h.9v1.7h-.9zM375.9 122.5h.2M375.9 125.4h3.4M375.9 122.5v2.9M376.1 124.6h.1M376.1 125.3l-.2 .1M376.1 125.3h3.5l.4 .4v2.5l-.4 .4v4.6l.4 .4v8.1M376.1 122.5v2.8M376.1 122.9v.1M376.1 121.8l-.2 .7M376.1 121.8l.1 .1"/>
<path d="M376.1 122.9v1.7M376.1 122.9h.1M376.1 121.7v.1M376.1 121.7l.1 .2M376.2 122v.9M376.2 124.6l.4 .7M376.2 122.9l.1 1.6M376.2 121.9l-.1 .6M376.2 122.9v1.6M376.2 124.5v.1M376.3 124.5l-.1 .1M376.3 124.6l.5 .7"/>
<path d="M376.7 134.2l.4 .5M376.8 127.2l.2 .6M376.8 127.2h.6M377 127.8l.6 .1M377 133.6l-.3 .6M377 133.6l.8 1.1M377.2 126.6l-.4 .6M377.2 126.6l.6 .1M377.2 126.6l.2 .6M377.4 127.2l-.4 .6M377.4 127.2l.2 .7M377.4 127.2l.7 .1"/>
<path d="M377.7 133.5l.4 .6M377.7 133.5l-.7 .1M377.7 133.5l-.6 1.2M377.8 134.7h-.7M377.8 126.7l.3 .6M377.8 126.7l-.4 .5M378.1 134.1l-.3 .6M378.1 134.1l-1.4 .1M378.1 127.3l-.5 .6M379.3 136v.1M379.3 136h.1M379.3 125.4h.1"/>
<path d="M379.3 125.4v10.6M379.4 139.5l.6 .2-.6 .1zM379.4 136l-.1 .1M379.4 125.4v10.6M380 136.1l-.4 .5M383.7 136h.3l-.1 .6zM383.9 127.1v9.5M124.2 156.5l.6-.2v.3zM124.2 156.5h12.7M124.2 154.5v31.9M140.4 156.5h23.7M151.6 156.3l.6 .2-.6 .1z"/>
<path d="M152.2 156.5l.6-.2v.3zM152.2 154.5v26.9h27.5M167.1 159.9v.3l.7-.1v-.2M167.3 159.7h.4M174.8 159.1h.5M175 159.1v1.3M180.2 156.3l.6 .2-.6 .1zM180.8 156.5l.6-.2v.3zM180.8 154.5v23M182.3 159.9v.2l.7 .1v-.3M199.1 156.5h-29.7M204.4 156.5h48.5"/>
<path d="M213.8 157.2l2 8.2M214 157.2l2 8.1-4 4 4 16.3-4 4 2 8.2M214.1 157.1l1 4.1M223.8 157.2l2 8.2M224 157.2l2 8.1-4 4 4 16.3-4 4 2 8.2M224.1 157.1l2 8.2M243.7 159.5l.4-.5h7.9l.3 .3v1.1M243.9 159.1h-.2v1.3M246 156.3l.6 .2-.6 .1zM246.6 156.5l.6-.2v.3zM246.6 154.5v7.6M250.9 159.9v.2l.7 .1v-.3"/>
<path d="M260.3 156.3l.6 .2-.6 .1zM260.9 156.5l.6-.2v.3zM260.9 154.5v21.4M265.3 156.5h-8.9M268.8 156.5h5.2M273.4 156.3l.6 .2-.6 .1zM274 154.5v39.4M92.9 177.5v7.6h5.2M92.9 177.5h7M93.5 169.9h-.6v7.6M93.5 169.4h6.8M93.8 168.4v-1.6h6v1.6"/>
<path d="M97.4 168.4v1M98.1 172.9v.7h.6M98.1 172.9h1M98.7 172.1h-.6v.8M98.9 172v1.7M98.9 166.8v1.6M99.1 171.8v.1M99.1 172h-.4v1.7h.4M99.1 171.9v1.9h.8v7.3M99.1 171.8h23.1M100.3 170.4h-.4v1.3l-.8 .1M100.3 170.4l20.5 .1"/>
<path d="M100.3 168.9h.1M100.3 168.9v1.5M102.4 168.9v-.9h5.3v.9M103.9 168v-1.6h2.1v1.6M120.8 169.4v2.1M120.8 169.4h1.4M120.8 171.5h1.4M122.2 168.9v1.3M122.2 170.2v1.7h-23.1M122.2 170.2h2M124.2 168.9h-24v-.5h-6.7v4.1h4.6M124.3 168.2v18.6"/>
<path d="M124.3 168.2l-.1 .5h16.8M124.3 168.2h3.2M127.5 168.2v18.6M127.5 168.2l.1 .1M127.6 168.3v18.4M127.6 168.7v18M127.6 168.3v.4M141 168.2v18.6M141 168.2v.1M141 168.2l-13.4 .1M141 161.3h4M141.1 160.9v33.2"/>
<path d="M141.1 160.9h73.7M145 161v33.1M145 167.1h69.2M145 167.5h68.8M145 160.5h69.7M152.2 178.4l.1 .6h-.3zM152.8 161.4l-1.5 .6M163.1 178.2l-1.1 2.8M166.5 160.4v-1l.3-.4h7.9l.3 .5 .4-.5h7.9l.3 .4v1M166.5 160.1h-12.6l-.7 .3M167.1 160a.36 .36 0 0 1 .6-.3 .36 .36 0 0 1-.1 .7M167.1 160l.3 .4"/>
<path d="M167.1 160.1h.1M173.4 178.6h2.2M173.6 179.5l.9 1.3M173.8 160.4a.44 .44 0 0 1-.1-.7 .44 .44 0 0 1 .7 0 .44 .44 0 0 1-.1 .7M174.5 178.6v2.2M175.3 179.5l-.8 1.3M175.8 160.4a.44 .44 0 0 1-.1-.7 .44 .44 0 0 1 .7 0 .44 .44 0 0 1-.1 .7M180.8 161.1l.2 .4 .5 .1M181.2 161.3v.3M182.5 160.4a.36 .36 0 0 1-.2-.6 .36 .36 0 0 1 .6 0 .36 .36 0 0 1-.2 .6M183 160.1h.1M183.6 160.1h12.6l.6 .3"/>
<path d="M211.8 169.4l4 16.3M212.1 169.3l4 16.3M214.7 160.4h-69.7v34.3h68.1M215.1 161.2l1 4.1zM215.8 165.2l-4 4M216.1 165.5l-4 4M221.8 169.4l4 16.3M222.1 169.3l4 16.3M223.8 167.5h47.1M224.2 167.1h46.7M224.7 160.4h57.5M224.8 160.5h46.1"/>
<path d="M224.9 160.9h49M225.8 165.2l-4 4M226.1 165.5l-4 4M244.5 160.4a.43 .43 0 0 1-.1-.7 .43 .43 0 0 1 .6 0 .43 .43 0 0 1 0 .7M246.6 161.1l-.3 .4-.5 .1M251.2 160.4a.36 .36 0 0 1-.2-.6 .36 .36 0 0 1 .6 0 .36 .36 0 0 1-.2 .6M260 176.8a1.12 1.12 0 0 1 1.4-.1 1.12 1.12 0 0 1 .5 1.2 1.13 1.13 0 0 1-1.4 .5 1.13 1.13 0 0 1-.7-1.3zM260.1 177.5h1.5M260.9 176.8v1.4M260.9 162.1h17.6M270.9 160.4v34.3M270.9 161.1h3"/>
<path d="M273.9 160.9v.2M273.9 161.1v32.8M276.5 162.1l.1 .6h-.3zM276.5 162.1v11.6M276.5 179v13.9M280.1 160.4l.2 .6h-.3zM280.1 160.4v13.3M280.1 179v15.7M352.9 175.9h7.3M354.8 178.7h.3l-.2 .6zM354.9 175.9l.2 .6h-.3zM354.9 175.9v5.1"/>
<path d="M358 173.6h1M358.4 173.4l.6 .2-.6 .1zM359 171.6v4.3a1.71 1.71 0 0 0-1.7 1.7 1.71 1.71 0 0 0 1.7 1.7M360.2 173.6l.6-.2v.3zM360.2 175.9a1.71 1.71 0 0 1 1.6 1.7 1.71 1.71 0 0 1-1.6 1.7h-7.3M360.2 171.6v4.3M360.2 173.6h3.5M371.4 176.6h14.3M98.7 184.3h-.6v1.6h.6M98.9 184.2v1.7M99.1 184.1v.4M99.1 184.5v1.6h25.1"/>
<path d="M99.1 184.2h-.4v1.7h.4M99.1 184.5h21.7M99.6 182.3v.8h.5M99.6 182.3h.7M99.9 181.1h.4v1.2M99.9 181.1v.4M99.9 183.3v.8h-.8M99.9 183.1v.2M99.9 183.8h-.8v.3M99.9 183.3h.4M100.1 181.5h-.5v.8M100.3 181.4h-.2v1.7h.2"/>
<path d="M100.3 182.3v.8M100.3 183.1v.1M100.3 184.5h.1M100.3 183.2v1.3M100.3 186.1h.1M100.3 183.1h21.9v1.7M100.3 183.2h21.9M120.8 183.5v2.1M120.8 183.5h1.4M120.8 185.6h1.4M122.2 184.8v1.3M122.2 184.8h2"/>
<path d="M124.2 186.4l.1 .4M124.2 186.4h16.8M124.3 186.8h3.2M127.6 186.7l-.1 .1M127.6 186.7l13.4 .1M141 186.7v.1M141 193.7h4M141.1 194.1h3.9M145 194.2h68M145 187.9h68.7M145 187.5h69.1M145 194v.1"/>
<path d="M151.3 193l1.5 .7M152 193.9l.1 .6h-.3zM152 193.9l-.7 5.9h24.2M152.3 192l-.3 1.9M153.2 194.7l.7 .2h16.6M167.4 197h2.2M167.6 197.9l.9 1.4M168.5 197v2.3M169.3 197.9l-.8 1.4M170.5 194.9h1.1M170.5 194.7v.2M171.6 194.9h6.9"/>
<path d="M171.6 194.7v.2M178.5 194.9h1.1M178.5 194.7v.2M179.6 194.7v.2M196.8 194.7l-.6 .2h-16.6M211.8 189.7l2 8.1M212.1 189.6l2 8.2M215.8 185.5l-4 4M216.1 185.8l-4 4M221.8 189.7l2 8.1M222.1 189.6l2 8.2M223.1 194.2h47.8"/>
<path d="M223.7 187.9h47.2M224.1 187.5h46.8M225.8 185.5l-4 4M226.1 185.8l-4 4M260.9 193.9l.1 .6h-.3zM260.9 192v7.8h22.4M260.9 192.9h17.6M270.9 193.9h3M270.9 194.1h3M273.9 193.9h.1M273.9 193.9v.2M274 193.9l-.1 .2"/>
<path d="M275.1 197h2.3M275.4 197.9l.9 1.3M276.3 197v2.2M276.3 192.3h.3l-.1 .6zM277.1 197.9l-.8 1.3M280 194.1h.3l-.2 .6zM282.2 194.7h-59M357.4 188v2.2M357.4 189.1h2.3M358.3 188.2l1.4 .9M359.7 189.1l-1.4 .8M155.2 200.2l-1.1 2.8"/>
<path d="M266.4 200.2l-1.1 2.8M4 245.2h123v47.8M4 253.7h123M4 259.4h123M52.4 245.2v47.8M83.5 253.7v5.7M104.7 253.7v5.7M216 253h200M216 248h65M216 258h65M228.6 243v15M255.2 243v15"/>
<path d="M281 243v50M296 243v30M346 243v30M361 243v30M381 253v20M392 253v20M416 243h-200v50M4 265h123M4 270.6h123M4 276.2h123M84.9 279.3h1.3M85.5 278.6v1.3"/>
<path d="M216 278h65M216 273h200M216 263h165M216 268h65M231 263v15M256 263v15M311 273v20M393.4 260.5l9-2.5v10l-9-2.5zM4 281.8h123M4 287.4h123M83.5 287.4v5.6M84.9 280.6h1.3"/>
<path d="M104.7 287.4v5.6M267.4 287.2h1.2M267.4 286h1.2M268 285.5v1.1"/>
<circle cx="134.3" cy="52.5" r=".96"/>
<circle cx="134.3" cy="52.5" r="1"/>
<circle cx="146.5" cy="53.2" r=".81"/>
<circle cx="146.5" cy="53.2" r=".85"/>
<circle cx="161.5" cy="45.5" r=".72"/>
<circle cx="161.5" cy="45.5" r=".86"/>
<circle cx="166.5" cy="45.5" r=".72"/>
<circle cx="166.5" cy="45.5" r=".86"/>
<circle cx="170.3" cy="45.5" r=".95"/>
<circle cx="170.3" cy="45.5" r=".99"/>
<circle cx="175" cy="45.5" r=".85"/>
<circle cx="175" cy="45.5" r=".43"/>
<circle cx="179.7" cy="45.5" r=".99"/>
<circle cx="179.8" cy="45.5" r=".97"/>
<circle cx="183.6" cy="45.5" r=".72"/>
<circle cx="183.6" cy="45.5" r=".86"/>
<circle cx="188.6" cy="45.5" r=".71"/>
<circle cx="188.6" cy="45.5" r=".86"/>
<circle cx="209.3" cy="44.9" r=".93"/>
<circle cx="246.6" cy="44.9" r=".93"/>
<circle cx="260.9" cy="44.9" r=".93"/>
<circle cx="269.4" cy="53.2" r=".86"/>
<circle cx="269.4" cy="53.2" r=".82"/>
<circle cx="134.3" cy="68.2" r="1"/>
<circle cx="134.3" cy="68.2" r=".95"/>
<circle cx="146.5" cy="67.5" r=".86"/>
<circle cx="146.5" cy="67.5" r=".82"/>
<circle cx="161.5" cy="75.2" r=".72"/>
<circle cx="161.5" cy="75.2" r=".87"/>
<circle cx="166.5" cy="75.2" r=".72"/>
<circle cx="166.5" cy="75.2" r=".87"/>
<circle cx="170.3" cy="75.2" r=".95"/>
<circle cx="170.3" cy="75.2" r=".99"/>
<circle cx="175" cy="75.2" r=".85"/>
<circle cx="175" cy="75.2" r=".43"/>
<circle cx="179.7" cy="75.2" r=".99"/>
<circle cx="179.8" cy="75.2" r=".97"/>
<circle cx="183.6" cy="75.2" r=".72"/>
<circle cx="183.6" cy="75.2" r=".87"/>
<circle cx="188.6" cy="75.2" r=".71"/>
<circle cx="188.6" cy="75.2" r=".86"/>
<circle cx="209.3" cy="75.8" r=".93"/>
<circle cx="244.7" cy="77.8" r=".77"/>
<circle cx="244.7" cy="77.8" r=".74"/>
<circle cx="260.9" cy="75.8" r=".93"/>
<circle cx="269.4" cy="67.5" r=".81"/>
<circle cx="269.4" cy="67.5" r=".86"/>
<circle cx="156.3" cy="82" r=".99"/>
<circle cx="172" cy="117.4" r=".77"/>
<circle cx="172" cy="117.4" r=".3"/>
<circle cx="172.1" cy="117.4" r=".86"/>
<circle cx="173.9" cy="118" r=".75"/>
<circle cx="173.9" cy="118" r=".77"/>
<circle cx="176.2" cy="118" r=".77"/>
<circle cx="176.2" cy="118" r=".74"/>
<circle cx="146.3" cy="123.8" r=".82"/>
<circle cx="146.3" cy="123.8" r=".87"/>
<circle cx="167.6" cy="120.8" r=".78"/>
<circle cx="167.6" cy="120.8" r=".85"/>
<circle cx="167.6" cy="120.8" r=".74"/>
<circle cx="182.5" cy="120.8" r=".75"/>
<circle cx="182.5" cy="120.8" r=".77"/>
<circle cx="182.5" cy="120.8" r=".86"/>
<circle cx="244.9" cy="120.8" r=".85"/>
<circle cx="244.9" cy="120.8" r=".74"/>
<circle cx="244.9" cy="120.8" r=".77"/>
<circle cx="251.1" cy="120.8" r=".85"/>
<circle cx="251.1" cy="120.8" r=".74"/>
<circle cx="251.2" cy="120.8" r=".77"/>
<circle cx="269.6" cy="123.8" r=".86"/>
<circle cx="269.6" cy="123.8" r=".81"/>
<circle cx="348.2" cy="134.1" r="1.43"/>
<circle cx="348.2" cy="134.1" r="1.57"/>
<circle cx="348.2" cy="127.3" r="1.57"/>
<circle cx="348.3" cy="134.1" r="1.19"/>
<circle cx="348.3" cy="127.3" r="1.44"/>
<circle cx="348.3" cy="127.3" r="1.18"/>
<circle cx="362.8" cy="134.1" r="1.43"/>
<circle cx="362.8" cy="134.1" r="1.57"/>
<circle cx="362.8" cy="134.1" r="1.19"/>
<circle cx="362.8" cy="134.1" r="1.23"/>
<circle cx="377.4" cy="134.1" r="1.57"/>
<circle cx="377.4" cy="127.3" r="1.57"/>
<circle cx="377.4" cy="127.3" r="1.19"/>
<circle cx="377.4" cy="134.1" r="1.21"/>
<circle cx="377.4" cy="127.3" r="1.21"/>
<circle cx="377.4" cy="134.1" r="1.42"/>
<circle cx="377.4" cy="134.1" r="1.19"/>
<circle cx="377.4" cy="127.3" r="1.43"/>
<circle cx="149.2" cy="173.2" r=".46"/>
<circle cx="152.2" cy="162.1" r=".97"/>
<circle cx="152.2" cy="177.5" r=".86"/>
<circle cx="152.2" cy="162.1" r=".93"/>
<circle cx="162.6" cy="179.6" r=".98"/>
<circle cx="174" cy="160" r=".34"/>
<circle cx="176" cy="160" r=".34"/>
<circle cx="180.8" cy="162.1" r=".97"/>
<circle cx="180.8" cy="177.5" r=".86"/>
<circle cx="180.8" cy="162.1" r=".93"/>
<circle cx="209.3" cy="162.1" r=".97"/>
<circle cx="209.3" cy="162.1" r=".93"/>
<circle cx="244.7" cy="160" r=".34"/>
<circle cx="246.6" cy="162.1" r=".93"/>
<circle cx="246.6" cy="162.1" r=".98"/>
<circle cx="260.6" cy="177.5" r="3"/>
<circle cx="260.8" cy="162.1" r=".93"/>
<circle cx="260.9" cy="162.1" r=".98"/>
<circle cx="266.7" cy="173.2" r=".47"/>
<circle cx="149.2" cy="181.8" r=".46"/>
<circle cx="152.2" cy="192.9" r=".93"/>
<circle cx="152.2" cy="192.9" r=".96"/>
<circle cx="180.8" cy="192.9" r=".93"/>
<circle cx="180.8" cy="192.9" r=".96"/>
<circle cx="209.3" cy="192.9" r=".93"/>
<circle cx="209.3" cy="192.9" r=".96"/>
<circle cx="246.6" cy="192.9" r=".93"/>
<circle cx="246.6" cy="192.9" r=".98"/>
<circle cx="260.8" cy="192.9" r=".93"/>
<circle cx="260.9" cy="192.9" r=".98"/>
<circle cx="266.7" cy="181.8" r=".47"/>
<circle cx="154.6" cy="201.6" r=".99"/>
<circle cx="265.9" cy="201.6" r=".99"/>
</g>
<path d="M412.4 262.3a2.5 2.5 0 0 0-4.1-1.1 2.5 2.5 0 0 0 1 4.2 2.5 2.5 0 0 0 3.2-2.9l-.1-.2" fill="none" stroke="#000" stroke-width=".3" stroke-dasharray="30.5 1.3 1.3 1.3" stroke-dashoffset="24.5" stroke-linecap="butt"/>
<path d="M414.8 261.5a5 5 0 0 0-8.3-2 5 5 0 0 0 2.2 8.3 5 5 0 0 0 6.2-6l-.1-.3" fill="none" stroke="#000" stroke-width=".3" stroke-dasharray="30.5 1.3 1.3 1.3" stroke-dashoffset="16.7" stroke-linecap="butt"/>
<g fill="none" stroke="#000" stroke-width=".3" stroke-dasharray="6.3 1.3 1.3 1.3 5.1">
<path d="M214 40l2 8.2M224 40l2 8.2M216 48.2l-4 4M226 48.2l-4 4M212 72.5l2 8.1M216 68.5l-4 4M222 72.5l2 8.1M226 68.5l-4 4M214 115.8l2 4M216 119.8l-4 4M224 115.8l2 4M226 119.8l-4 4"/>
<path d="M212 135.7l2 4M216 131.7l-4 4M222 135.7l2 4M226 131.7l-4 4M214 157.2l2 8.1M224 157.2l2 8.1M216 165.3l-4 4M226 165.3l-4 4M212 189.6l2 8.2M216 185.6l-4 4M222 189.6l2 8.2M226 185.6l-4 4"/>
</g>
<path d="M212 123.8l4 7.9M222 123.8l4 7.9" fill="none" stroke="#000" stroke-width=".3" stroke-dasharray="6.3 1.3 1.3 1.3 5.1" stroke-dashoffset="6.3"/>
<path d="M212 52.2l4 16.3M222 52.2l4 16.3M212 169.3l4 16.3M222 169.3l4 16.3" fill="none" stroke="#000" stroke-width=".3" stroke-dasharray="6.3 1.3 1.3 1.3 5.1" stroke-dashoffset="2.4"/>
<path d="M362.8 123.7v14.3" fill="none" stroke="#000" stroke-width=".3" stroke-dasharray="30.5 1.3 1.3 1.3" stroke-dashoffset="25.2"/>
<path d="M259.5 177.5h-.2M260.9 176.1v-.2M260.9 178.9v.2M262.3 177.5h.2" fill="none" stroke="#000" stroke-width=".3" stroke-dasharray="30.5 1.3 1.3 1.3"/>
<path d="M410 255.7v14.9" fill="none" stroke="#000" stroke-width=".3" stroke-dasharray="30.5 1.3 1.3 1.3" stroke-dashoffset="25"/>
<path d="M403.4 263l12.6-.1" fill="none" stroke="#000" stroke-width=".3" stroke-dasharray="30.5 1.3 1.3 1.3" stroke-dashoffset="26.1"/>
<path d="M216 248v5" fill="none" stroke="#000" stroke-width=".3" stroke-dasharray="30.5 1.3 1.3 1.3" stroke-dashoffset="29.9"/>
<path d="M146.1 45.5v29.7M175.1 45.5v29.7M240.9 45.5v29.7M269.9 45.5v29.7" fill="none" stroke="#f00" stroke-width=".3" stroke-dasharray="30.5 1.3 1.3 1.3" stroke-dashoffset="17.5"/>
<g fill="#000">
<path d="M345.2 134.4l.6 .2-.6 .1z"/>
<path d="M149 34.3l.6-.2v.3zM200.4 34.1l.6 .2-.6 .1z"/>
<path d="M161.5 37.3l.6-.2v.4zM188 37.1l.6 .2-.6 .2z"/>
<path d="M273.4 37.1l.6 .2-.6 .2zM269.9 37.3l.6-.2v.4zM240.3 29.8l.6 .1-.6 .2zM175 29.9l.6-.1v.3zM362.2 139.5l.6 .2-.6 .1zM345.8 139.7l.6-.2v.3zM273.4 156.3l.6 .2-.6 .1zM260.9 156.5l.6-.2v.3z"/>
<path d="M195.8 45.5l.2 .6h-.3zM195.7 74.6h.3l-.2 .6zM383.9 114.8l.1 .6h-.3zM383.7 136h.3l-.1 .6zM280.1 160.4l.2 .6h-.3zM280 194.1h.3l-.2 .6zM276.5 162.1l.1 .6h-.3zM276.3 192.3h.3l-.1 .6zM354.9 175.9l.2 .6h-.3zM354.8 178.7h.3l-.2 .6z"/>
<path d="M124.2 111.3l.6-.2v.3zM273.4 111.1l.6 .2-.6 .1zM166.5 40.6l.6-.2v.3zM183 40.4l.6 .2-.6 .1zM188.6 76.1l-.1 .6h.3zM175 76.1l-.1 .6h.3zM124.2 29.9l.6-.1v.3zM174.4 29.8l.6 .1-.6 .2zM124.2 40.6l.6-.2v.3zM145.5 40.4l.5 .2-.5 .1zM362.8 139.7l.6-.2v.3zM379.4 139.5l.6 .2-.6 .1zM124.2 156.5l.6-.2v.3zM151.6 156.3l.6 .2-.6 .1zM152.2 156.5l.6-.2v.3zM180.2 156.3l.6 .2-.6 .1zM152.2 178.4l-.2 .6h.3zM152 193.9l-.2 .6h.3zM260.9 193.9l-.2 .6h.3z"/>
<path d="M379.7 110.7l.6 .1-.6 .2zM345.4 110.8l.6-.1v.3z"/>
<path d="M180.8 156.5l.6-.2v.3zM246 156.3l.6 .2-.6 .1z"/>
<path d="M246.6 156.5l.6-.2v.3zM260.3 156.3l.6 .2-.6 .1z"/>
<path d="M360.2 173.6l.6-.2v.3zM358.4 173.4l.6 .2-.6 .1z"/>
</g>
<g font-size="6.3">
<text x="282.1" y="250.3">名称</text>
<text x="347.1" y="250.3">图号</text>
<text x="282.1" y="260.3">材质</text>
<text x="347.1" y="260.3">质量</text>
<text x="383.3" y="262.1">视</text>
<text x="383.3" y="269.9">图</text>
<text x="282.1" y="270.3">版次</text>
<text x="347.1" y="270.3">比例</text>
</g>
<g font-size="4.2">
<text x="4.8" y="237.6">注意：1.行走平行度（正面+侧面），450行程内，≤±0.03mm，1000行程内，≤±0.05mm。</text>
<text x="12.2" y="243.3">2.本体形变，450行程内，≤±0.03mm，1000行程内，≤±0.05mm。</text>
<text x="18.6" y="251.3">型号/规格</text>
<text x="69.5" y="251.3">GTH12-500-BC-M40-C4</text>
<text x="300.8" y="249.5">GTH12-500-BC-M40-C4</text>
<text x="14.4" y="258.3">螺杆型号/规格</text>
<text x="19.7" y="263.9">有效行程</text>
<text x="63.7" y="258.3">1605</text>
<text x="86.5" y="263.9">500</text>
<text x="89.9" y="258.3">1610</text>
<text x="111.7" y="258.3">1620</text>
<text x="19.7" y="269.5">精度等级</text>
<text x="87.6" y="269.5">C7</text>
<text x="259" y="267">2022/9/23</text>
<text x="19.7" y="275.2">马达容量</text>
<text x="74.9" y="275.2">400W（无刹车）</text>
<text x="15.5" y="280.8">重复定位精度</text>
<text x="86.7" y="280.8">0.02</text>
<text x="9.1" y="286.4">感应开关方式及数量</text>
<text x="72.7" y="286.4">外挂型三只（C4）</text>
<text x="15.5" y="292">建议最快速度</text>
<text x="60.5" y="292">250MM/S</text>
<text x="86.7" y="292">500MM/S</text>
<text x="107.4" y="292">1000MM/S</text>
</g>
<g font-size="4.1">
<text x="264.6" y="179">I</text>
<text x="377.6" y="175.4">I</text>
<text x="371.4" y="180.6">2 : 3.5</text>
</g>
<g font-size="3.5">
<text x="134.2" y="31.2">178 滑台原始位置</text>
<text x="177.3" y="35.5">182</text>
<text x="211.1" y="31.2">500 有效行程</text>
<text x="84" y="41.8">76.50 滑台极限位置 1</text>
<text x="178.1" y="41.8">60</text>
<text x="178.1" y="38.6">95</text>
<text x="276.8" y="38.6">14.50 滑台极限位置 1</text>
<text x="197.1" y="62.7" transform="rotate(-90 197.1 62.7)">104</text>
<text x="147.5" y="83.3">2 x</text>
<text x="157.9" y="83.3">6 H7</text>
<text x="171.1" y="83.3">8</text>
<text x="190.2" y="83.3">8 x M6 贯穿</text>
<text x="197.4" y="112.5">794</text>
<text x="360.3" y="112.1">122</text>
<text x="385.1" y="127.1" transform="rotate(-90 385.1 127.1)">76</text>
<text x="333.5" y="134">基准面</text>
<text x="349.9" y="140.9">59.50</text>
<text x="370.1" y="140.9">60</text>
<text x="136.9" y="157.7">98</text>
<text x="164.1" y="157.7">100</text>
<text x="199.2" y="157.7">500</text>
<text x="252.9" y="157.7">50</text>
<text x="265.3" y="157.7">46</text>
<text x="277.8" y="179" transform="rotate(-90 277.8 179)">108</text>
<text x="281.4" y="179" transform="rotate(-90 281.4 179)">120</text>
<text x="363.7" y="174.8">2</text>
<text x="153.8" y="180.9">2 x</text>
<text x="164.2" y="180.9">6 H7</text>
<text x="177.4" y="180.9">6</text>
<text x="352.7" y="191.6" transform="rotate(-90 352.7 191.6)">+0.012</text>
<text x="356.2" y="189.8" transform="rotate(-90 356.2 189.8)">0</text>
<text x="359.7" y="187.3" transform="rotate(-90 359.7 187.3)">6</text>
<text x="356.2" y="195.1" transform="rotate(-90 356.2 195.1)">6</text>
<text x="152.9" y="199.3">12 x M8</text>
<text x="156.3" y="202.8">6.5 贯穿</text>
<text x="171.3" y="199.3">16</text>
<text x="262.5" y="199.3">4 x M8</text>
<text x="267.5" y="202.8">6.5 贯穿</text>
<text x="279.1" y="199.3">16</text>
<text x="221.4" y="246.8">1</text>
<text x="221.4" y="251.8">2</text>
<text x="218.8" y="256.8">序号</text>
<text x="232.2" y="256.8">修 订 版 次</text>
<text x="257.5" y="256.8">设计变更编号</text>
<text x="228.2" y="261.8">设</text>
<text x="240.1" y="261.8">计</text>
<text x="252" y="261.8">变</text>
<text x="263.9" y="261.8">更</text>
<text x="219.1" y="266.7">设 计</text>
<text x="366.6" y="269.3">1:3.5</text>
<text x="219.1" y="271.7">校 核</text>
<text x="219.1" y="276.7">批 准</text>
<text x="222.9" y="282.7">技术要求：</text>
<text x="231.8" y="287.3">1、未标注公差全部 0.1</text>
<text x="231.7" y="291.8">2、未标注倒角全部C0.3</text>
</g>
</svg>
